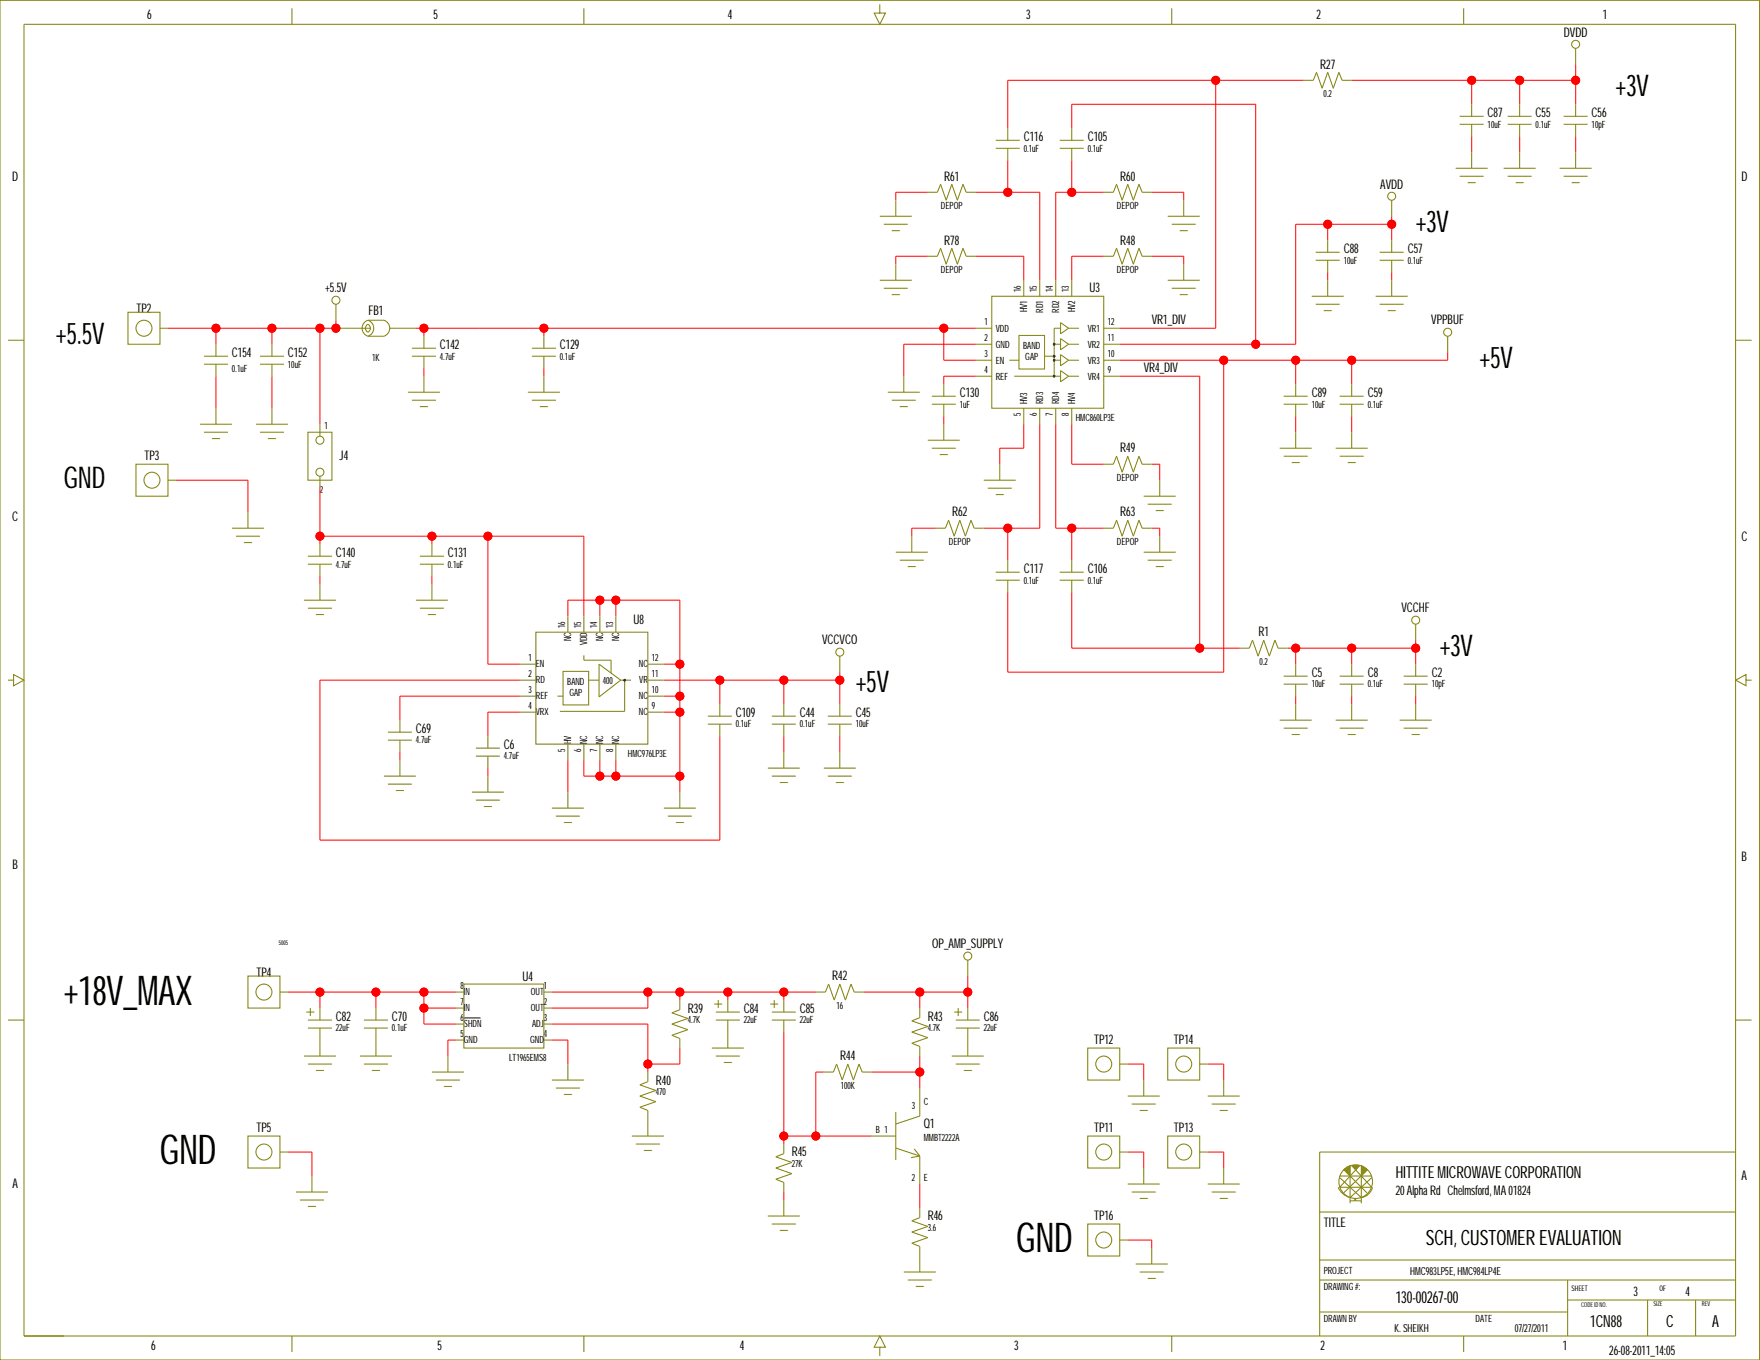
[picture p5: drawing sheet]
<svg xmlns="http://www.w3.org/2000/svg" width="559mm" height="432mm" viewBox="0 0 559 432" stroke-linecap="round" stroke-linejoin="round" font-family="sans-serif">
<g fill="none" stroke="#808000" stroke-width=".32">
<path d="M0 .1h558.7v431.7h-558.7zM7.6 7.7h543.5v416.5h-543.5zM92.7 2.6v5.1M185.4 2.6v5.1M279.3 1.4v2.8h1.8l-1.8 3.5-1.7-3.5h1.7M372 2.6v5.1M464.7 2.6v5.1M500.3 15.3v5.1M413.9 25.5h3.1l1-2.5 1.8 5 1.7-5 1.8 5 1.8-5 1 2.5h3.1M463.4 39.5h7.7M463.4 36.9h7.7M467.3 33.1v3.8"/>
<path d="M467.3 39.5v3.8M478.7 39.5h7.6M478.7 36.9h7.6M482.5 33.1v3.8M482.5 39.5v3.8M496.5 39.5h7.6M496.5 36.9h7.6M500.3 33.1v3.8M500.3 39.5v3.8M316.2 47.1h7.6M316.2 44.5h7.6M320 40.7v3.8"/>
<path d="M320 47.1v3.8M336.5 47.1h7.6M336.5 44.5h7.6M340.3 40.7v3.8M340.3 47.1v3.8M462.2 53.4h10.1M463.4 56h7.7M466 58h2.5M467.3 48.3v5.1M477.4 53.4h10.2M478.7 56h7.6M481.2 58h2.6"/>
<path d="M482.5 48.3v5.1M495.2 53.4h10.1M496.5 56h7.6M499 58h2.5M500.3 48.3v5.1M279.3 68.7h10.2M280.6 71.2h7.6M283.1 73.2h2.6M284.4 63.6v5.1M294.6 61h3l1-2.5 1.8 5.1 1.8-5.1 1.8 5.1 1.7-5.1 1.1 2.5h3M350.4 61h3.1l1-2.5 1.8 5.1 1.8-5.1 1.7 5.1 1.8-5.1 1 2.5h3.1M370.8 68.7h10.1"/>
<path d="M372 71.2h7.6M374.6 73.2h2.5M375.8 63.6v5.1M421.5 76.3v3.8M441.9 63.6v5.1M441.9 76.3v3.8M40.6 99.1h10.2v10.2h-10.2zM106.7 96.6v5.1M279.3 89h10.2M280.6 91.5h7.6M283.1 93.5h2.6M284.4 83.9v5.1"/>
<path d="M294.6 81.4h3l1-2.6 1.8 5.1 1.8-5.1 1.8 5.1 1.7-5.1 1.1 2.6h3M314.9 94.1h35.5v35.5h-35.5zM325 89v5.1M330.1 89v5.1M335.2 89v5.1M340.3 89v5.1M350.4 81.4h3.1l1-2.6 1.8 5.1 1.8-5.1 1.7 5.1 1.8-5.1 1 2.6h3.1M370.8 89h10.1M372 91.5h7.6M374.6 93.5h2.5M375.8 83.9v5.1M416.5 94.1h10.1"/>
<path d="M417.7 96.6h7.7M417.7 82.6h7.7M417.7 80.1h7.7M420.3 98.6h2.5M421.5 82.6v3.8M421.5 89v5.1M436.8 94.1h10.1M438.1 96.6h7.6M438.1 82.6h7.6M438.1 80.1h7.6M440.6 98.6h2.5M441.9 82.6v3.8"/>
<path d="M441.9 89v5.1M2.5 108h5.1M50.8 104.2h2.5M58.4 106.8h.1M64.8 113.1h7.6M64.8 115.6h7.6M68.6 109.3v3.8M68.6 115.6v3.9M82.5 113.1h7.6M82.5 115.6h7.6M86.3 109.3v3.8M86.3 115.6v3.9"/>
<path d="M106.7 104.2h10.9M116.5 103.2a.83 .83 0 0 1 .9 .1 .83 .83 0 0 1 .2 .9l-.1 .4a.73 .73 0 0 1-1 .7l-.5-1.1zM116.8 101.7a2.67 2.67 0 0 1 1.9 2.5 2.67 2.67 0 0 1-1.9 2.6M116.8 101.7a2.67 2.67 0 0 0-1.8 2.5 2.67 2.67 0 0 0 1.8 2.6M116.8 101.7h5.1a2.67 2.67 0 0 1 1.8 2.5 2.67 2.67 0 0 1-1.8 2.6h-5.1M123.7 104.2h8.4M130.8 113.1h7.6M130.8 110.6h7.6M134.6 106.8v3.8M134.6 113.1v3.8M134.6 119.5v5M168.9 113.1h7.6"/>
<path d="M168.9 110.6h7.6M172.7 106.8v3.8M172.7 113.1v3.8M172.7 119.5v5M287 119.5v5M309.8 104.2h5.1M309.8 109.3h5.1M309.8 114.4h5.1M309.8 119.5h5.1M320.5 114.4h3M322 119.5h14.7M323.5 106.5h8.1v10.7h-8.1z"/>
<path d="M331.6 113.1h3.1M334.7 109.3h2M334.7 114.4h2M336.7 104.2h-2v15.3M336.7 102.4l2.6 1.8-2.6 1.8zM336.7 107.5l2.6 1.8-2.6 1.8zM336.7 112.6l2.6 1.8-2.6 1.7zM336.7 117.7l2.6 1.8-2.6 1.7zM339.3 104.2h3.3M339.3 109.3h3.3M339.3 114.4h3.3M339.3 119.5h3.3"/>
<path d="M350.4 104.2h5.1M350.4 109.3h5.1M350.4 114.4h5.1M350.4 119.5h5.1M459.6 106.8v5M551.1 108h5M63.5 134.7h10.1M64.8 137.2h7.6M67.3 139.3h2.5M68.6 129.6v5.1M81.3 134.7h10.1M82.5 137.2h7.6"/>
<path d="M85.1 139.3h2.5M86.3 129.6v5.1M97.8 137.2h7.6v15.3h-7.6zM101.6 134.7v3.8M129.5 124.5h10.2M130.8 127.1h7.6M133.3 129.1h2.6M167.6 124.5h10.2M168.9 127.1h7.6M171.4 129.1h2.6M281.9 124.5h10.1M283.1 127.1h7.7"/>
<path d="M285.7 129.1h2.5M294.6 139.8h10.1M295.8 128.3h7.7M295.8 125.8h7.7M299.7 122v3.8M299.7 128.3v3.8M299.7 134.7v5.1M325 129.6v5.1M330.1 129.6v5.1M335.2 129.6v5.1M340.3 129.6v5.1M407.6 128.3h7.6"/>
<path d="M407.6 125.8h7.6M411.4 122v3.8M411.4 128.3v3.8M411.4 137.2v5.1M425.4 128.3h7.6M425.4 125.8h7.6M429.2 122v3.8M429.2 128.3v3.8M429.2 137.2v5.1M43.2 147.4h10.1v10.1h-10.1zM53.3 152.5h2.6M60.9 149.9h.1"/>
<path d="M101.6 151.2v3.8M295.8 142.3h7.7M298.4 144.3h2.5M312.3 152.5h10.2M313.6 155h7.6M316.2 157h2.5M317.4 147.4v5.1M350.4 147.4h3.1l1-2.6 1.8 5.1 1.8-5.1 1.7 5.1 1.8-5.1 1 2.6h3.1M363.1 157.5h10.2M368.2 152.5v5M406.3 142.3h10.2M407.6 144.8h7.6"/>
<path d="M410.1 146.9h2.6M424.1 142.3h10.1M425.4 144.8h7.6M427.9 146.9h2.5M73.6 167.7h10.2M74.9 170.2h7.6M77.5 172.3h2.5M78.7 162.6v5.1M97.8 179.1h7.6M97.8 176.6h7.6M101.6 172.8v3.8M101.6 179.1v3.8"/>
<path d="M133.3 179.1h7.6M133.3 176.6h7.6M137.1 172.8v3.8M137.1 179.1v3.8M284.4 175.3h10.2M285.7 177.9h7.6M288.2 179.9h2.6M289.5 170.2v5.1M297.1 167.7h3.1l1-2.5 1.8 5 1.7-5 1.8 5 1.8-5 1 2.5h3M320 177.9v3.8M340.3 177.9v3.8M350.4 167.7h3.1l1-2.5 1.8 5 1.8-5 1.7 5 1.8-5 1 2.5h3.1"/>
<path d="M363.1 175.3h10.2M364.4 177.9h7.6M364.4 160.1h7.6M366.9 179.9h2.6M366.9 162.1h2.6M368.2 170.2v5.1M96.5 190.6h10.2M97.8 193.1h7.6M100.3 195.1h2.5M101.6 185.5v5.1M132.1 190.6h10.1M133.3 193.1h7.6"/>
<path d="M135.9 195.1h2.5M137.1 185.5v5.1M180.3 195.6v5.1M185.4 195.6v5.1M190.5 195.6v5.1M195.5 195.6v5.1M316.2 184.2h7.6M316.2 181.7h7.6M320 184.2v3.8M336.5 184.2h7.6M336.5 181.7h7.6M340.3 184.2v3.8"/>
<path d="M449.5 198.2v5.1M2.5 215.9h1.8v-1.7l3.3 1.7-3.3 1.8v-1.8M165.1 215.9h5M165.1 210.9h5M170.1 200.7h35.6v35.6h-35.6zM178.8 213.2h8.1v10.6h-8.1zM185.4 208.1v1.5h8.6v4.1M186.9 215.9h3.3M190.2 210.9l6.9 5-6.9 5.4zM197.1 215.9h3.3M198.3 215.9v10h-20.5M205.7 215.9h5.1"/>
<path d="M205.7 210.9h5.1M266.6 208.3v5.1M393.6 205.8h3.1l1-2.5 1.8 5 1.7-5 1.8 5 1.8-5 1 2.5h3M407.6 217.2h7.6M407.6 214.7h7.6M411.4 210.9v3.8M411.4 217.2v3.8M425.4 217.2h7.6M425.4 214.7h7.6M429.2 210.9v3.8M429.2 217.2v3.8M445.7 217.2h7.6"/>
<path d="M445.7 214.7h7.6M449.5 210.9v3.8M449.5 217.2v3.8M554.4 215.9v-1.7l-3.3 1.7 3.3 1.8v-1.8h1.7M123.2 235h7.6M123.2 232.5h7.6M127 228.6v3.9M127 235v3.8M151.1 237.5h7.6M154.9 233.7v3.8M165.1 226.1h5M165.1 221h5"/>
<path d="M177 221h1.8M180.3 236.3v5M185.4 236.3v5M190.5 236.3v5M195.5 236.3v5M205.7 226.1h5.1M205.7 221h5.1M224.7 229.9h7.7M224.7 227.4h7.7M228.5 223.6v3.8M228.5 229.9v3.8M245.1 229.9h7.6"/>
<path d="M245.1 227.4h7.6M248.9 223.6v3.8M248.9 229.9v3.8M248.9 238.8v5.1M262.8 229.9h7.6M262.8 227.4h7.6M266.6 223.6v3.8M266.6 229.9v3.8M266.6 238.8v5.1M406.3 228.6h10.2M407.6 231.2h7.6M410.1 233.2h2.6"/>
<path d="M411.4 223.6v5M424.1 228.6h10.1M425.4 231.2h7.6M427.9 233.2h2.5M429.2 223.6v5M444.4 228.6h10.2M445.7 231.2h7.6M448.2 233.2h2.5M449.5 223.6v5M121.9 246.4h10.2M123.2 249h7.6M125.7 251h2.5"/>
<path d="M127 241.3v5.1M149.8 251.5h10.2M151.1 254h7.6M151.1 240.1h7.6M153.6 256.1h2.6M154.9 240.1v3.8M154.9 246.4v5.1M175.2 256.6h10.2M176.5 259.1h7.6M180.3 251.5v5.1M210.8 256.6h10.1M212 259.1h7.7"/>
<path d="M215.9 251.5v5.1M243.8 243.9h10.1M245.1 246.4h7.6M247.6 248.5h2.5M261.6 243.9h10.1M262.8 246.4h7.6M265.4 248.5h2.5M179 261.2h2.6M214.6 261.2h2.5M78.7 309.9h10.2v10.2h-10.2zM88.9 315h2.5M96.5 317.5h.1"/>
<path d="M144.7 315h2.6M147.3 312.4h25.4v20.4h-25.4zM172.7 315h2.5M215.9 317.5v3.1l-2.6 1 5.1 1.8-5.1 1.7 5.1 1.8-5.1 1.8 2.6 1v3.1M226.8 318.8h2.5M228 317.5v2.6M231.1 317.5v3.8M244.5 318.8h2.6M245.8 317.5v2.6M248.9 317.5v3.8M259 315h3.1l1-2.6 1.8 5.1 1.7-5.1 1.8 5.1 1.8-5.1 1 2.6h3.1M307.3 304.8v5.1"/>
<path d="M2.5 323.9h5.1M96.5 335.3h10.2M97.3 321.3h2.5M97.8 337.8h7.6M97.8 326.4h7.6M97.8 323.9h7.6M98.5 320.1v2.5M100.3 339.9h2.5M101.6 320.1v3.8M101.6 326.4v8.9M114.3 335.3h10.1M115.5 337.8h7.7"/>
<path d="M115.5 326.4h7.7M115.5 323.9h7.7M118.1 339.9h2.5M119.4 320.1v3.8M119.4 326.4v8.9M142.2 335.3v5.1M144.7 320.1h2.6M144.7 330.2h2.6M144.7 325.1h2.6M172.7 320.1h2.5M172.7 330.2h2.5M172.7 325.1h2.5"/>
<path d="M180.3 337.8v5.1M226 332.8h10.2M227.3 323.9h7.6M227.3 321.3h7.6M227.3 335.3h7.6M229.8 337.3h2.6M231.1 323.9v8.9M245.1 323.9h7.6M245.1 321.3h7.6M248.9 323.9v3.8M292 320.1v3l-2.5 1 5.1 1.8-5.1 1.8 5.1 1.8-5.1 1.7 2.5 1.1v3M302.2 335.3h10.1"/>
<path d="M303 321.3h2.5M303.5 337.8h7.6M303.5 326.4h7.6M303.5 323.9h7.6M304.2 320.1v2.5M306 339.9h2.5M307.3 320.1v3.8M307.3 326.4v8.9M345.4 332.8h10.1v10.1h-10.1zM355.5 337.8h2.6M363.1 335.3h.1M370.8 332.8h10.1v10.1h-10.1z"/>
<path d="M380.9 337.8h2.6M388.5 335.3h.1M551.1 323.9h5M137.1 340.4h10.2M138.4 342.9h7.6M140.9 345h2.6M175.2 342.9h10.2M176.5 345.5h7.6M179 347.5h2.6M205.7 340.4v3l-2.5 1 5 1.8-5 1.8 5 1.8-5 1.8 2.5 1v8.1M261.6 340.4h3l1-2.6 1.8 5.1 1.8-5.1 1.8 5.1 1.7-5.1 1 2.6h3.1M284.4 353.1v15.2"/>
<path d="M292 345.5v8.8l-7.6 2.6M358.1 348h10.1M359.3 350.5h7.6M361.9 352.6h2.5M363.1 342.9v5.1M383.5 348h10.1M384.7 350.5h7.6M387.3 352.6h2.5M388.5 342.9v5.1M78.7 360.7h10.2v10.2h-10.2zM88.9 365.8h2.5M94 378.5h10.1"/>
<path d="M96.5 363.2h.1M99 373.4v5.1M200.6 360.7h10.2M201.9 363.2h7.6M204.4 365.3h2.6M248.9 363.2v3.1l-2.6 1 5.1 1.8-5.1 1.8 5.1 1.7-5.1 1.8 2.6 1v3.1M276.8 360.7h7.6M284.4 364.5l7.6 2.5M290.3 364.8l1.7 2.2M292 367v8.9M292 367l-2.8 .6M345.4 360.7h10.1v10.2h-10.1z"/>
<path d="M355.5 365.8h2.6M358.1 375.9h10.1M359.3 378.5h7.6M363.1 363.2h.1M363.1 370.9v5M370.8 360.7h10.1v10.2h-10.1zM380.9 365.8h2.6M383.5 375.9h10.1M384.7 378.5h7.6M388.5 363.2h.1M388.5 370.9v5M424.8 376.9h.1"/>
<path d="M424.9 377l.7 1.2 1.1 1.1 1.9 .9M425.4 373.9l6.8 6.4a4.3 4.3 0 0 0 3.6-3.3M425.4 373.4h10.1M426.9 371.1h1.8M426.9 371.6h1.8M427.1 371.9h1.6M427.1 370.9h1.6M427.4 370.6h1.3M427.4 372.1h1.3M427.6 372.4h1.1M427.9 370.3h.8M427.9 372.6h.8"/>
<path d="M428.1 372.9h.6M428.4 370.1h.3v11.9M428.4 373.1h.3M428.7 371.4h-2.1l7.4 7.3M429.2 370.1l6.3 6.8h-10.1l6.3-6.8zM429.4 370.3h2M429.7 370.6h1.5M429.9 370.9h1M430.2 371.1h.5M432.2 373.1h.1M432.2 370.1h.1M432.2 371.9h1.5"/>
<path d="M432.2 370.3h.5M432.2 370.6h1M432.2 370.9h1.3M432.2 371.1h1.8M432.2 371.4h1.8M432.2 371.6h1.8M432.2 372.1h1.3M432.2 372.4h1M432.2 372.6h.8M432.2 372.9h.5M432.2 373.1h.3M432.2 370.1v11.9"/>
<path d="M434.2 371.4l-7.6 7.3M435.5 375.2h.1M435.5 373.9l-6.8 6.3M435.8 376.9h.1M551.1 365.8h-132.1v58.4M95.2 381h7.6M97.8 383h2.5M243.8 386.1h10.1M245.1 388.6h7.6M247.6 390.7h2.5M248.9 381v5.1M292 383.6v3l-2.5 1 5.1 1.8-5.1 1.8 5.1 1.7-5.1 1.8 2.5 1v8.2"/>
<path d="M345.4 388.6h10.1v10.2h-10.1zM355.5 393.7h2.6M361.9 380.5h2.5M363.1 391.2h.1M365.7 396.2v5.1M387.3 380.5h2.5M419 384.8h132.1M428.7 381.3h1.5M430.2 381.3v-.8h.2v.8h1.8M430.2 381h.2l-.2 .3M430.2 380.8h.2M287 403.9h10.1"/>
<path d="M288.2 406.4h7.6M290.8 408.4h2.5M360.6 401.3h10.2M361.9 403.9h7.6M364.4 405.9h2.5M419 400.1h132.1M419 406.4h132.1M419 416.6h78.7M497.7 406.4v17.8M497.7 412.8h53.4M523.1 412.8v11.4M538.4 412.8v11.4"/>
<path d="M92.7 424.2v5.1M185.4 424.2v5.1M279.3 427.7h1.8l-1.8-3.5-1.7 3.5h1.7v2.8M372 424.2v5.1M464.7 424.2v5.1"/>
<circle cx="500.3" cy="14.1" r="1.27"/>
<circle cx="441.9" cy="62.3" r="1.27"/>
<circle cx="106.7" cy="95.3" r="1.27"/>
<circle cx="45.7" cy="104.2" r="2.54"/>
<circle cx="459.6" cy="105.5" r="1.27"/>
<circle cx="101.6" cy="139.8" r="1.27"/>
<circle cx="48.2" cy="152.5" r="2.54"/>
<circle cx="101.6" cy="149.9" r="1.27"/>
<circle cx="449.5" cy="196.9" r="1.27"/>
<circle cx="266.6" cy="207.1" r="1.27"/>
<circle cx="83.8" cy="315" r="2.54"/>
<circle cx="307.3" cy="303.6" r="1.27"/>
<circle cx="350.4" cy="337.8" r="2.54"/>
<circle cx="375.8" cy="337.8" r="2.54"/>
<circle cx="83.8" cy="365.8" r="2.54"/>
<circle cx="350.4" cy="365.8" r="2.54"/>
<circle cx="375.8" cy="365.8" r="2.54"/>
<circle cx="430.4" cy="375.2" r="5.3"/>
<circle cx="350.4" cy="393.7" r="2.54"/>
</g>
<g fill="#008000" stroke="#008000" stroke-width=".32">
<circle cx="334.7" cy="109.3" r=".25"/>
<circle cx="334.7" cy="113.1" r=".25"/>
<circle cx="334.7" cy="114.4" r=".25"/>
<circle cx="334.7" cy="119.5" r=".25"/>
<circle cx="198.3" cy="215.9" r=".25"/>
</g>
<g fill="none" stroke="#008000" stroke-width=".32">
<circle cx="334.7" cy="109.3" r=".25"/>
<circle cx="334.7" cy="114.4" r=".25"/>
<circle cx="334.7" cy="113.1" r=".25"/>
<circle cx="334.7" cy="119.5" r=".25"/>
<circle cx="198.3" cy="215.9" r=".25"/>
</g>
<path d="M147.3 323.2h5.3" fill="none" stroke="#000" stroke-width=".32"/>
<g fill="none" stroke="#f00" stroke-width=".32">
<path d="M386 25.5v78.7h-30.5M413.9 25.5h-93.9v15.2M429.2 25.5h71.1M467.3 25.5v7.6M482.5 25.5v7.6M500.3 20.4v12.7M320 50.9v10.1M340.3 40.7v-7.6h58.4v76.2M340.3 50.9v10.1M467.3 43.3v5M482.5 43.3v5M500.3 43.3v5"/>
<path d="M294.6 61h-10.2v2.6M309.8 61h20.3v28M350.4 61h-15.2v28M365.7 61h10.1v2.6M421.5 71.2v5.1M441.9 71.2h-30.5v38.1h-55.9M441.9 68.7v7.6M294.6 81.4h-10.2v2.5M309.8 81.4h15.2v7.6M350.4 81.4h-10.1v7.6M365.7 81.4h10.1v2.5M421.5 86.4v2.6"/>
<path d="M441.9 86.4v2.6M68.6 104.2v5.1M68.6 119.5v10.1M86.3 104.2v5.1M86.3 119.5v10.1M101.6 104.2v30.5M106.7 104.2h.1M106.7 101.7v2.5h-53.4M132.1 104.2h177.7M134.6 104.2v2.6M134.6 116.9v2.6M172.7 104.2v2.6"/>
<path d="M172.7 116.9v2.6M299.7 104.2v10.2h10.1M309.8 109.3h-22.8v10.2M309.8 119.5h-10.1v2.5M355.5 119.5h25.4v86.3M388.5 114.4v99h-68.5v-25.4M411.4 114.4v7.6M429.2 114.4v7.6M459.6 111.8v2.6h-104.1M299.7 132.1v2.6M325 134.7v7.6h-7.6v5.1M330.1 134.7v33h-17.8"/>
<path d="M335.2 134.7v33h15.2M340.3 134.7v12.7h10.1M411.4 132.1v5.1M429.2 132.1v5.1M55.9 152.5h22.8v10.1M101.6 155v17.8M365.7 147.4h2.5v5.1M101.6 170.2h83.8v25.4M137.1 170.2v2.6M154.9 170.2v40.7h10.2M297.1 167.7h-7.6v2.5M320 167.7v10.2"/>
<path d="M340.3 167.7v10.2M365.7 167.7h2.5v2.5M101.6 182.9v2.6M137.1 182.9v2.6M180.3 195.6v-5h35.6v60.9M190.5 190.6v5M195.5 190.6v5M340.3 188v17.8h53.3M165.1 215.9h-63.5v50.8h126.9v-33M210.8 210.9h5.1M210.8 215.9h55.8M228.5 215.9v7.7"/>
<path d="M248.9 215.9v7.7M266.6 213.4v10.2M408.8 205.8h40.7M411.4 205.8v5.1M429.2 205.8v5.1M449.5 203.3v7.6M127 238.8v2.5M165.1 221h-38.1v7.6M165.1 226.1h-10.2v7.6M210.8 226.1h5.1M210.8 221h5.1M248.9 233.7v5.1"/>
<path d="M266.6 233.7v5.1M411.4 221v2.6M429.2 221v2.6M449.5 221v2.6M154.9 243.9v2.5M180.3 241.3v10.2M185.4 241.3v5.1h30.5M190.5 241.3v5.1M195.5 241.3v5.1M91.4 315h53.3M101.6 315v5.1M119.4 315v5.1"/>
<path d="M134.6 315v10.1h10.1M175.2 315h83.8M205.7 315v5.1h-30.5M215.9 315v2.5M231.1 315v2.5M248.9 315v2.5M274.3 315h33M292 315v5.1M307.3 309.9v10.2M101.6 330.2h.1M119.4 330.2h.1M134.6 320.1h10.1"/>
<path d="M144.7 330.2h-2.5v5.1M175.2 330.2h5.1v7.6M175.2 325.1h30.5v15.3M215.9 332.8v5h-10.2M231.1 327.7h.1M248.9 327.7v35.5M292 335.3v10.2M307.3 330.2h.1M358.1 337.8h5v5.1M383.5 337.8h5v5.1M205.7 355.6h.1M261.6 340.4h-2.6v20.3"/>
<path d="M276.8 340.4h15.2M91.4 365.8h7.6v7.6M248.9 378.5v2.5M248.9 360.7h27.9M292 375.9v7.7M358.1 365.8h5v5.1M383.5 365.8h5v5.1M292 398.8h.1M358.1 393.7h7.6v2.5"/>
<circle cx="386" cy="25.5" r="1.27"/>
<circle cx="467.3" cy="25.5" r="1.27"/>
<circle cx="482.5" cy="25.5" r="1.27"/>
<circle cx="500.3" cy="25.5" r="1.27"/>
<circle cx="320" cy="61" r="1.27"/>
<circle cx="340.3" cy="61" r="1.27"/>
<circle cx="421.5" cy="71.2" r="1.27"/>
<circle cx="441.9" cy="71.2" r="1.27"/>
<circle cx="68.6" cy="104.2" r="1.27"/>
<circle cx="86.3" cy="104.2" r="1.27"/>
<circle cx="101.6" cy="104.2" r="1.27"/>
<circle cx="106.7" cy="104.2" r="1.27"/>
<circle cx="134.6" cy="104.2" r="1.27"/>
<circle cx="172.7" cy="104.2" r="1.27"/>
<circle cx="299.7" cy="104.2" r="1.27"/>
<circle cx="388.5" cy="114.4" r="1.27"/>
<circle cx="398.7" cy="109.3" r="1.27"/>
<circle cx="411.4" cy="114.4" r="1.27"/>
<circle cx="429.2" cy="114.4" r="1.27"/>
<circle cx="101.6" cy="170.2" r="1.27"/>
<circle cx="137.1" cy="170.2" r="1.27"/>
<circle cx="154.9" cy="170.2" r="1.27"/>
<circle cx="320" cy="167.7" r="1.27"/>
<circle cx="340.3" cy="167.7" r="1.27"/>
<circle cx="190.5" cy="190.6" r="1.27"/>
<circle cx="195.5" cy="190.6" r="1.27"/>
<circle cx="215.9" cy="210.9" r="1.27"/>
<circle cx="228.5" cy="215.9" r="1.27"/>
<circle cx="248.9" cy="215.9" r="1.27"/>
<circle cx="266.6" cy="215.9" r="1.27"/>
<circle cx="380.9" cy="205.8" r="1.27"/>
<circle cx="411.4" cy="205.8" r="1.27"/>
<circle cx="429.2" cy="205.8" r="1.27"/>
<circle cx="449.5" cy="205.8" r="1.27"/>
<circle cx="215.9" cy="221" r="1.27"/>
<circle cx="215.9" cy="226.1" r="1.27"/>
<circle cx="190.5" cy="246.4" r="1.27"/>
<circle cx="195.5" cy="246.4" r="1.27"/>
<circle cx="215.9" cy="246.4" r="1.27"/>
<circle cx="101.6" cy="315" r="1.27"/>
<circle cx="119.4" cy="315" r="1.27"/>
<circle cx="134.6" cy="315" r="1.27"/>
<circle cx="205.7" cy="315" r="1.27"/>
<circle cx="215.9" cy="315" r="1.27"/>
<circle cx="231.1" cy="315" r="1.27"/>
<circle cx="248.9" cy="315" r="1.27"/>
<circle cx="292" cy="315" r="1.27"/>
<circle cx="307.3" cy="315" r="1.27"/>
<circle cx="134.6" cy="320.1" r="1.27"/>
<circle cx="205.7" cy="337.8" r="1.27"/>
<circle cx="292" cy="340.4" r="1.27"/>
<circle cx="248.9" cy="360.7" r="1.27"/>
<circle cx="259" cy="360.7" r="1.27"/>
</g>
<g fill="#f00" stroke="#f00" stroke-width=".32">
<circle cx="190.5" cy="246.4" r="1.27"/>
<circle cx="195.5" cy="246.4" r="1.27"/>
<circle cx="215.9" cy="246.4" r="1.27"/>
<circle cx="215.9" cy="226.1" r="1.27"/>
<circle cx="215.9" cy="221" r="1.27"/>
<circle cx="190.5" cy="190.6" r="1.27"/>
<circle cx="195.5" cy="190.6" r="1.27"/>
<circle cx="215.9" cy="210.9" r="1.27"/>
<circle cx="388.5" cy="114.4" r="1.27"/>
<circle cx="411.4" cy="114.4" r="1.27"/>
<circle cx="429.2" cy="114.4" r="1.27"/>
<circle cx="421.5" cy="71.2" r="1.27"/>
<circle cx="441.9" cy="71.2" r="1.27"/>
<circle cx="398.7" cy="109.3" r="1.27"/>
<circle cx="467.3" cy="25.5" r="1.27"/>
<circle cx="482.5" cy="25.5" r="1.27"/>
<circle cx="500.3" cy="25.5" r="1.27"/>
<circle cx="411.4" cy="205.8" r="1.27"/>
<circle cx="429.2" cy="205.8" r="1.27"/>
<circle cx="449.5" cy="205.8" r="1.27"/>
<circle cx="134.6" cy="104.2" r="1.27"/>
<circle cx="172.7" cy="104.2" r="1.27"/>
<circle cx="299.7" cy="104.2" r="1.27"/>
<circle cx="154.9" cy="170.2" r="1.27"/>
<circle cx="101.6" cy="170.2" r="1.27"/>
<circle cx="137.1" cy="170.2" r="1.27"/>
<circle cx="205.7" cy="337.8" r="1.27"/>
<circle cx="101.6" cy="315" r="1.27"/>
<circle cx="119.4" cy="315" r="1.27"/>
<circle cx="134.6" cy="320.1" r="1.27"/>
<circle cx="134.6" cy="315" r="1.27"/>
<circle cx="259" cy="360.7" r="1.27"/>
<circle cx="248.9" cy="360.7" r="1.27"/>
<circle cx="292" cy="340.4" r="1.27"/>
<circle cx="248.9" cy="315" r="1.27"/>
<circle cx="231.1" cy="315" r="1.27"/>
<circle cx="205.7" cy="315" r="1.27"/>
<circle cx="215.9" cy="315" r="1.27"/>
<circle cx="320" cy="61" r="1.27"/>
<circle cx="340.3" cy="61" r="1.27"/>
<circle cx="320" cy="167.7" r="1.27"/>
<circle cx="386" cy="25.5" r="1.27"/>
<circle cx="340.3" cy="167.7" r="1.27"/>
<circle cx="380.9" cy="205.8" r="1.27"/>
<circle cx="266.6" cy="215.9" r="1.27"/>
<circle cx="228.5" cy="215.9" r="1.27"/>
<circle cx="248.9" cy="215.9" r="1.27"/>
<circle cx="101.6" cy="104.2" r="1.27"/>
<circle cx="106.7" cy="104.2" r="1.27"/>
<circle cx="68.6" cy="104.2" r="1.27"/>
<circle cx="86.3" cy="104.2" r="1.27"/>
<circle cx="307.3" cy="315" r="1.27"/>
<circle cx="292" cy="315" r="1.27"/>
</g>
<g font-size="13.1">
<text x="20.3" y="318.9">+18V_MAX</text>
<text x="50.8" y="369.7">GND</text>
<text x="322.6" y="397.7">GND</text>
</g>
<g font-size="9.5">
<text x="513" y="30.4">+3V</text>
<text x="449.5" y="73.6">+3V</text>
<text x="17.8" y="109.2">+5.5V</text>
<text x="469.8" y="116.8">+5V</text>
<text x="20.3" y="154.9">GND</text>
<text x="457.1" y="208.2">+3V</text>
<text x="271.7" y="219.6">+5V</text>
</g>
<text font-size="6.7" x="452.7" y="395.2">SCH, CUSTOMER EVALUATION</text>
<g font-size="5.3">
<text x="443.1" y="373.9">HITTITE MICROWAVE CORPORATION</text>
<text x="443.1" y="413.8">130-00267-00</text>
<text x="504.9" y="421.4">1CN88</text>
<text x="529" y="421.4">C</text>
<text x="543.6" y="421.4">A</text>
</g>
<g font-size="4.2">
<text x="46.8" y="6.1">6</text>
<text x="137.7" y="6.1">5</text>
<text x="231.1" y="6.1">4</text>
<text x="325.9" y="6.1">3</text>
<text x="418" y="6.1">2</text>
<text x="496.5" y="11.6">DVDD</text>
<text x="508.9" y="6.1">1</text>
<text x="419.2" y="21.8">R27</text>
<text x="472.3" y="37.1">C87</text>
<text x="487.6" y="37.1">C55</text>
<text x="505.3" y="37.1">C56</text>
<text x="325" y="44.7">C116</text>
<text x="345.4" y="44.7">C105</text>
<text x="3.9" y="57.4">D</text>
<text x="299.8" y="57.3">R61</text>
<text x="355.7" y="57.3">R60</text>
<text x="438.2" y="59.9">AVDD</text>
<text x="552.9" y="57.4">D</text>
<text x="299.8" y="77.6">R78</text>
<text x="355.7" y="77.6">R48</text>
<text x="426.6" y="80.2">C88</text>
<text x="446.9" y="80.2">C57</text>
<text x="103.2" y="92.9">+5.5V</text>
<text x="345.9" y="92.9">U3</text>
<text x="43.3" y="99.5">TP2</text>
<text x="117" y="100">FB1</text>
<text x="365.7" y="103">VR1_DIV</text>
<text x="454.4" y="103">VPPBUF</text>
<text x="73.6" y="113.2">C154</text>
<text x="91.4" y="113.2">C152</text>
<text x="139.7" y="110.7">C142</text>
<text x="177.8" y="110.7">C129</text>
<text x="363.1" y="118.3">VR4_DIV</text>
<text x="304.7" y="125.9">C130</text>
<text x="416.5" y="125.9">C89</text>
<text x="434.2" y="125.9">C59</text>
<text x="355.7" y="143.7">R49</text>
<text x="45.9" y="146.2">TP3</text>
<text x="107.8" y="146.2">J4</text>
<text x="3.9" y="165.3">C</text>
<text x="302.4" y="164">R62</text>
<text x="355.7" y="164">R63</text>
<text x="552.9" y="171.7">C</text>
<text x="106.7" y="176.7">C140</text>
<text x="142.2" y="176.7">C131</text>
<text x="325" y="181.8">C117</text>
<text x="345.4" y="181.8">C106</text>
<text x="445" y="194.4">VCCHF</text>
<text x="201.1" y="198.3">U8</text>
<text x="399.6" y="202.1">R1</text>
<text x="261" y="204.6">VCCVCO</text>
<text x="416.5" y="214.8">C5</text>
<text x="434.2" y="214.8">C8</text>
<text x="454.6" y="214.8">C2</text>
<text x="233.6" y="227.5">C109</text>
<text x="253.9" y="227.5">C44</text>
<text x="271.7" y="227.5">C45</text>
<text x="132" y="232.6">C69</text>
<text x="160" y="237.7">C6</text>
<text x="4" y="275.8">B</text>
<text x="553" y="273.2">B</text>
<text x="296" y="301.1">OP_AMP_SUPPLY</text>
<text x="81.4" y="310.2">TP4</text>
<text x="165.9" y="311.3">U4</text>
<text x="264.3" y="311.3">R42</text>
<text x="218.4" y="321.5">R39</text>
<text x="236.2" y="321.5">C84</text>
<text x="253.9" y="321.5">C85</text>
<text x="106.7" y="324">C82</text>
<text x="124.4" y="324">C70</text>
<text x="294.6" y="324">R43</text>
<text x="312.3" y="324">C86</text>
<text x="347.3" y="331.6">TP12</text>
<text x="372.7" y="331.6">TP14</text>
<text x="266.8" y="336.7">R44</text>
<text x="208.2" y="344.3">R40</text>
<text x="81.4" y="359.5">TP5</text>
<text x="293.3" y="358.2">Q1</text>
<text x="347.3" y="359.5">TP11</text>
<text x="372.7" y="359.5">TP13</text>
<text x="251.4" y="367.2">R45</text>
<text x="4" y="377.3">A</text>
<text x="553" y="374.8">A</text>
<text x="443.1" y="379.3">20 Alpha Rd Chelmsford, MA 01824</text>
<text x="294.6" y="387.5">R46</text>
<text x="347.3" y="387.4">TP16</text>
<text x="420.3" y="389.5">TITLE</text>
<text x="518.6" y="411.6">3</text>
<text x="535.1" y="411.6">4</text>
<text x="48" y="428.6">6</text>
<text x="139" y="428.6">5</text>
<text x="234.9" y="428.6">4</text>
<text x="322" y="428.6">3</text>
<text x="419.3" y="428.6">2</text>
<text x="496.3" y="428.6">1</text>
<text x="510.9" y="430.1">26-08-2011_14:05</text>
</g>
<g font-size="3.5">
<text x="447.7" y="404.8">HMC983LP5E, HMC984LP4E</text>
<text x="442.8" y="422.8">K. SHEIKH</text>
<text x="480.9" y="422.8">07/27/2011</text>
</g>
<g font-size="3.2">
<text x="420.2" y="30.9">0.2</text>
<text x="472.3" y="40.5">10uF</text>
<text x="487.6" y="40.5">0.1uF</text>
<text x="505.3" y="40.5">10pF</text>
<text x="325" y="48.1">0.1uF</text>
<text x="345.4" y="48.1">0.1uF</text>
<text x="298.8" y="66.5">DEPOP</text>
<text x="354.6" y="66.5">DEPOP</text>
<text x="426.6" y="83.7">10uF</text>
<text x="446.9" y="83.7">0.1uF</text>
<text x="298.8" y="86.8">DEPOP</text>
<text x="354.6" y="86.8">DEPOP</text>
<text x="324.2" y="92.8" transform="rotate(-90 324.2 92.8)">16</text>
<text x="329.2" y="92.8" transform="rotate(-90 329.2 92.8)">15</text>
<text x="334.3" y="92.8" transform="rotate(-90 334.3 92.8)">14</text>
<text x="339.4" y="92.8" transform="rotate(-90 339.4 92.8)">13</text>
<text x="326.1" y="99.1" transform="rotate(-90 326.1 99.1)">HV1</text>
<text x="331.2" y="99.3" transform="rotate(-90 331.2 99.3)">RD1</text>
<text x="336.3" y="99.3" transform="rotate(-90 336.3 99.3)">RD2</text>
<text x="341.3" y="99.1" transform="rotate(-90 341.3 99.1)">HV2</text>
<text x="312.5" y="103.3">1</text>
<text x="316.2" y="105.3">VDD</text>
<text x="345.4" y="105.3">VR1</text>
<text x="351.7" y="103.3">12</text>
<text x="312.5" y="113.5">3</text>
<text x="312.5" y="108.4">2</text>
<text x="316.2" y="110.4">GND</text>
<text x="324.8" y="110.9">BAND</text>
<text x="345.4" y="110.4">VR2</text>
<text x="351.7" y="108.4">11</text>
<text x="351.7" y="113.5">10</text>
<text x="73.6" y="118">0.1uF</text>
<text x="91.4" y="116.7">10uF</text>
<text x="118.2" y="114.6">1K</text>
<text x="139.7" y="114.2">4.7uF</text>
<text x="177.8" y="114.2">0.1uF</text>
<text x="312.5" y="118.6">4</text>
<text x="316.2" y="115.4">EN</text>
<text x="325.5" y="114.4">GAP</text>
<text x="345.4" y="115.4">VR3</text>
<text x="351.7" y="118.6">9</text>
<text x="316.2" y="120.5">REF</text>
<text x="345.4" y="120.5">VR4</text>
<text x="304.7" y="129.4">1uF</text>
<text x="324.2" y="131.9" transform="rotate(-90 324.2 131.9)">5</text>
<text x="326.1" y="128.3" transform="rotate(-90 326.1 128.3)">HV3</text>
<text x="329.2" y="131.9" transform="rotate(-90 329.2 131.9)">6</text>
<text x="331.2" y="128.3" transform="rotate(-90 331.2 128.3)">RD3</text>
<text x="334.3" y="131.9" transform="rotate(-90 334.3 131.9)">7</text>
<text x="336.3" y="128.3" transform="rotate(-90 336.3 128.3)">RD4</text>
<text x="339.4" y="131.9" transform="rotate(-90 339.4 131.9)">8</text>
<text x="341.3" y="128.3" transform="rotate(-90 341.3 128.3)">HV4</text>
<text x="416.5" y="129.4">10uF</text>
<text x="434.2" y="129.4">0.1uF</text>
<text x="103" y="136.3">1</text>
<text x="341.6" y="133.8">HMC860LP3E</text>
<text x="354.6" y="152.8">DEPOP</text>
<text x="101.6" y="156.7">2</text>
<text x="301.3" y="173.2">DEPOP</text>
<text x="354.6" y="173.2">DEPOP</text>
<text x="106.7" y="180.2">4.7uF</text>
<text x="142.2" y="180.2">0.1uF</text>
<text x="325" y="185.3">0.1uF</text>
<text x="345.4" y="185.3">0.1uF</text>
<text x="179.4" y="199.4" transform="rotate(-90 179.4 199.4)">16</text>
<text x="181.4" y="203.6" transform="rotate(-90 181.4 203.6)">NC</text>
<text x="184.5" y="199.4" transform="rotate(-90 184.5 199.4)">15</text>
<text x="189.6" y="199.4" transform="rotate(-90 189.6 199.4)">14</text>
<text x="191.5" y="203.6" transform="rotate(-90 191.5 203.6)">NC</text>
<text x="194.6" y="199.4" transform="rotate(-90 194.6 199.4)">13</text>
<text x="196.6" y="203.6" transform="rotate(-90 196.6 203.6)">NC</text>
<text x="167.8" y="210">1</text>
<text x="186.4" y="204.9" transform="rotate(-90 186.4 204.9)">VDD</text>
<text x="207" y="210">12</text>
<text x="167.8" y="215.1">2</text>
<text x="170.1" y="211.9">EN</text>
<text x="202.8" y="211.9">NC</text>
<text x="207" y="215.1">11</text>
<text x="399.9" y="211.2">0.2</text>
<text x="167.8" y="220.1">3</text>
<text x="170.1" y="217">RD</text>
<text x="180.1" y="217.5">BAND</text>
<text x="180.8" y="221.1">GAP</text>
<text x="191.4" y="217.3">400</text>
<text x="203" y="217">VR</text>
<text x="207" y="220.1">10</text>
<text x="416.5" y="218.3">10uF</text>
<text x="434.2" y="218.3">0.1uF</text>
<text x="454.6" y="218.3">10pF</text>
<text x="167.8" y="225.2">4</text>
<text x="170.1" y="227.2">VRX</text>
<text x="170.1" y="222.1">REF</text>
<text x="202.8" y="227.2">NC</text>
<text x="202.8" y="222.1">NC</text>
<text x="207" y="225.2">9</text>
<text x="233.6" y="231">0.1uF</text>
<text x="253.9" y="231">0.1uF</text>
<text x="271.7" y="231">10uF</text>
<text x="132" y="236.1">4.7uF</text>
<text x="179.4" y="238.6" transform="rotate(-90 179.4 238.6)">5</text>
<text x="181.4" y="236.3" transform="rotate(-90 181.4 236.3)">HV</text>
<text x="184.5" y="238.6" transform="rotate(-90 184.5 238.6)">6</text>
<text x="186.4" y="236.3" transform="rotate(-90 186.4 236.3)">NC</text>
<text x="189.6" y="238.6" transform="rotate(-90 189.6 238.6)">7</text>
<text x="191.5" y="236.3" transform="rotate(-90 191.5 236.3)">NC</text>
<text x="194.6" y="238.6" transform="rotate(-90 194.6 238.6)">8</text>
<text x="196.6" y="236.3" transform="rotate(-90 196.6 236.3)">NC</text>
<text x="160" y="241.1">4.7uF</text>
<text x="199.3" y="240.5">HMC976LP3E</text>
<text x="146.2" y="314.1">8</text>
<text x="147.3" y="316">IN</text>
<text x="168.6" y="316">OUT</text>
<text x="172.7" y="314.1">1</text>
<text x="146.2" y="319.2">7</text>
<text x="147.3" y="321.1">IN</text>
<text x="168.6" y="321.1">OUT</text>
<text x="172.7" y="319.2">2</text>
<text x="265.6" y="320.4">16</text>
<text x="106.7" y="327.5">22uF</text>
<text x="124.4" y="327.5">0.1uF</text>
<text x="146.2" y="324.3">6</text>
<text x="146.2" y="329.3">5</text>
<text x="147.3" y="326.2">SHDN</text>
<text x="169" y="326.2">ADJ</text>
<text x="172.7" y="329.3">4</text>
<text x="172.7" y="324.3">3</text>
<text x="218.4" y="324.9">4.7K</text>
<text x="236.2" y="324.9">22uF</text>
<text x="253.9" y="324.9">22uF</text>
<text x="294.6" y="327.5">4.7K</text>
<text x="312.3" y="327.5">22uF</text>
<text x="147.3" y="331.3">GND</text>
<text x="168.3" y="331.3">GND</text>
<text x="161.7" y="336.9">LT1965EMS8</text>
<text x="208.2" y="347.8">470</text>
<text x="266.9" y="345.8">100K</text>
<text x="289.5" y="352">3</text>
<text x="293.3" y="350.9">C</text>
<text x="278" y="359.8">B 1</text>
<text x="293.3" y="362.3">MMBT2222A</text>
<text x="251.4" y="370.6">27K</text>
<text x="289.5" y="374.9">2</text>
<text x="293.3" y="374.9">E</text>
<text x="294.6" y="391">3.6</text>
<text x="420.3" y="404.4">PROJECT</text>
<text x="420.3" y="409.5">DRAWING #:</text>
<text x="420.3" y="419.7">DRAWN BY</text>
<text x="468.5" y="419.7">DATE</text>
</g>
<g font-size="2.5">
<text x="499" y="410">SHEET</text>
<text x="526.9" y="410">OF</text>
</g>
<g font-size="2.1">
<text x="88.6" y="299.9">5005</text>
<text x="502" y="415">CODE ID NO.</text>
<text x="525" y="414.7">SIZE</text>
<text x="540.3" y="414.7">REV</text>
</g>
</svg>
